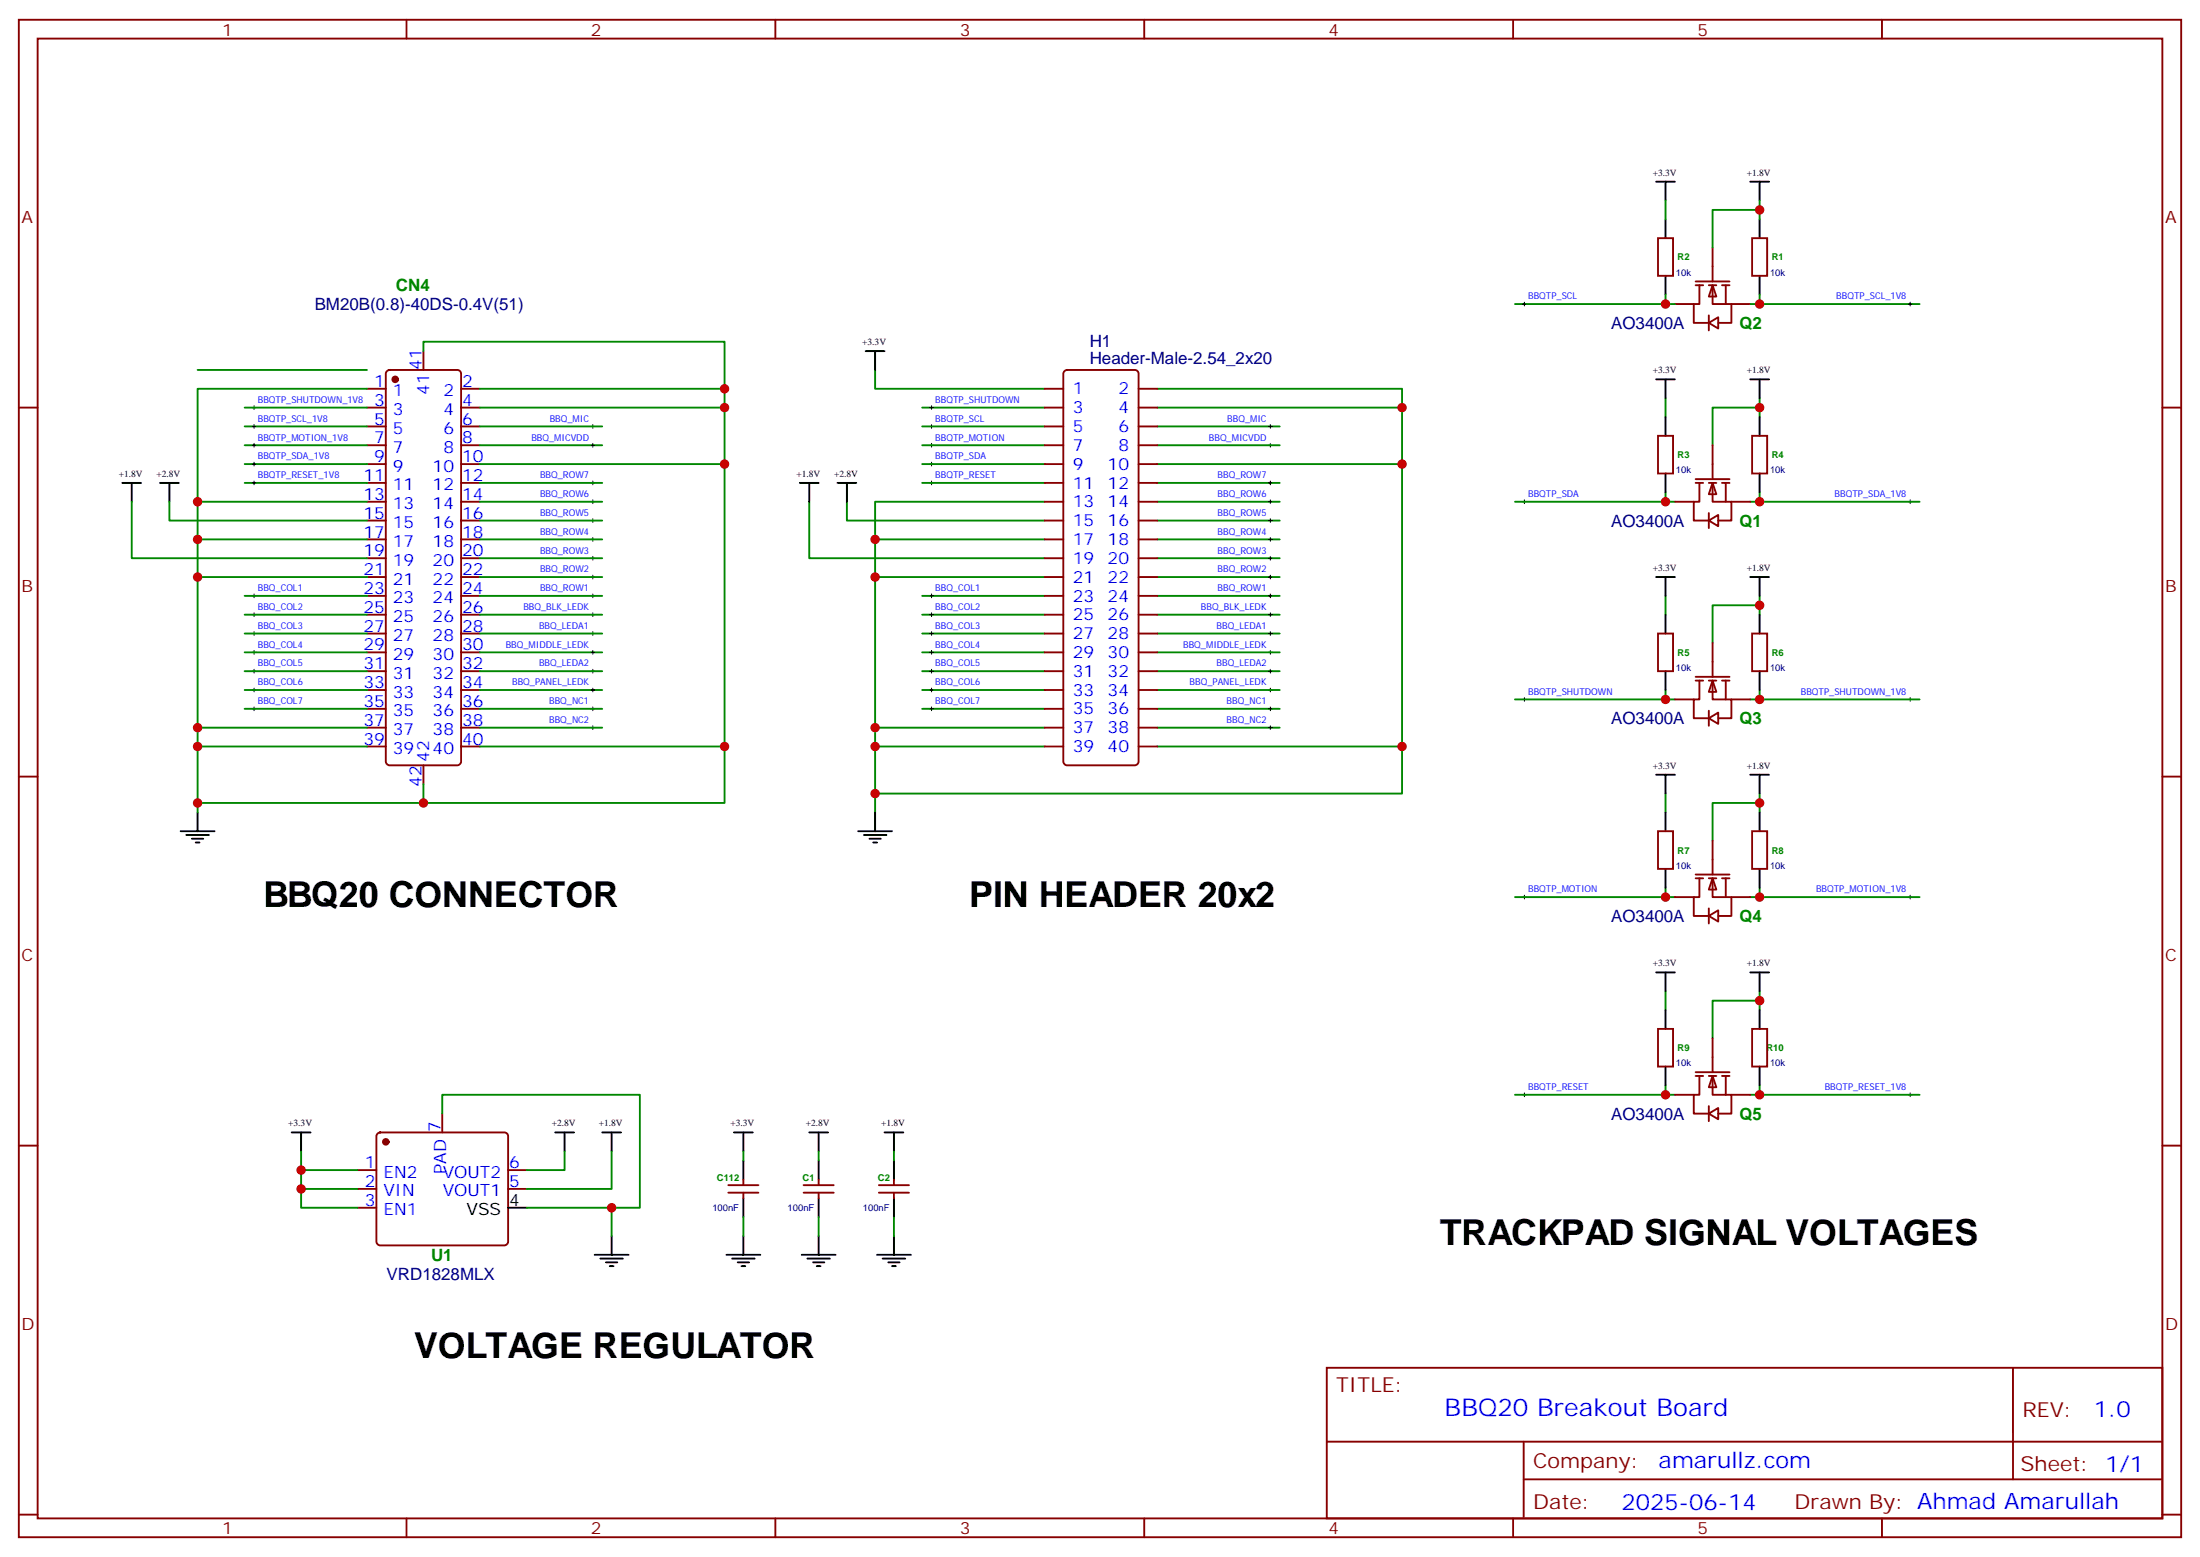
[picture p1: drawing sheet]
<svg xmlns="http://www.w3.org/2000/svg" width="412mm" height="292mm" viewBox="0 0 412 292" stroke-linecap="round" stroke-linejoin="round" font-family="sans-serif">
<g fill="none" stroke="#870000" stroke-width=".35">
<path d="M3.5 3.7h405.4v284.3h-405.4zM7.1 7.2h398.2v277.3h-398.2zM76.2 3.7v3.5M145.3 3.7v3.5M214.5 3.7v3.5M283.6 3.7v3.5M352.8 3.7v3.5M3.5 76.4h3.6M405.3 76.4h3.6M3.5 145.5h3.6M405.3 145.5h3.6M3.5 214.7h3.6"/>
<path d="M405.3 214.7h3.6M248.7 256.3h156.6v28.2h-156.6zM377.3 256.3v20.9M248.7 270.1h156.5M285.6 277.2h119.6M285.6 270.1v14.2M3.5 283.8h3.6M76.2 284.5v3.5M145.3 284.5v3.5M214.5 284.5v3.5M283.6 284.5v3.5M352.8 284.5v3.5"/>
<path d="M405.3 283.8h3.6"/>
</g>
<g fill="#fff" stroke="#870000" stroke-width=".35">
<path d="M321 53.4l.7 2.2h-1.4z"/>
<path d="M320.3 60.5l1.8-1.1v2.2z"/>
</g>
<g fill="none" stroke="#870000" stroke-width=".35">
<path d="M310.8 44.6h2.8v7.1h-2.8zM314 57h3.5M317.9 52.7h6.3M317.9 53.4h1.4M318.6 53.4v3.6h-1.1v3.5h2.8M320.3 59.1v2.8M320.3 53.4h1.4M321 53.4v3.6h3.6v3.5h-2.5M321 46.4v6.3M322.8 53.4h1.4M323.5 53.4v3.6M324.6 57h3.5"/>
<path d="M328.4 44.6h2.9v7.1h-2.9zM310.8 81.7h2.8v7h-2.8zM328.4 81.7h2.9v7h-2.9z"/>
</g>
<g fill="none" stroke="#000" stroke-width=".35">
<path d="M310.4 34h3.6M312.2 34v3.6M328.1 34h3.5M329.8 34v3.6M312.2 41.1v3.5M312.2 51.7v3.5M329.8 41.1v3.5M329.8 51.7v3.5M310.4 71.1h3.6M312.2 71.1v3.5M312.2 78.1v3.6M328.1 71.1h3.5"/>
<path d="M329.8 71.1v3.5M329.8 78.1v3.6M312.2 88.7v3.6M329.8 88.7v3.6"/>
</g>
<g fill="none" stroke="#008700" stroke-width=".35">
<path d="M312.2 37.6v3.5M329.8 39.3h-8.8v7.1M329.8 37.6v3.5M284 57h30M312.2 55.2v1.8M328.1 57h31.7M329.8 55.2v1.8M312.2 74.6v3.5M329.8 76.4h-8.8v7M329.8 74.6v3.5M284 94h30M312.2 92.3v1.7"/>
<path d="M328.1 94h31.7M329.8 92.3v1.7"/>
</g>
<path d="M285.4 57h.7M285.8 56.6v.7M357.7 57h.7M358.1 56.6v.7M285.4 94h.7M285.8 93.7v.7M357.7 94h.7M358.1 93.7v.7" fill="none" stroke="#000" stroke-width=".19"/>
<g fill="#fff" stroke="#870000" stroke-width=".35">
<path d="M321 90.5l.7 2.1h-1.4z"/>
<path d="M320.3 97.5l1.8-1v2.1z"/>
</g>
<g fill="none" stroke="#870000" stroke-width=".35">
<path d="M314 94h3.5M317.9 89.8h6.3M317.9 90.5h1.4M318.6 90.5v3.5h-1.1v3.5h2.8M320.3 96.1v2.9M320.3 90.5h1.4M321 90.5v3.5h3.6v3.5h-2.5M321 83.4v6.4M322.8 90.5h1.4M323.5 90.5v3.5M324.6 94h3.5M310.8 118.7h2.8v7.1h-2.8z"/>
<path d="M328.4 118.7h2.9v7.1h-2.9z"/>
</g>
<path d="M285.4 131.1h.7M285.8 130.7v.7M357.7 131.1h.7M358.1 130.7v.7" fill="none" stroke="#000" stroke-width=".19"/>
<path d="M312.2 111.7v3.5M329.8 113.4h-8.8v7.1M329.8 111.7v3.5M284 131.1h30M312.2 129.3v1.8M328.1 131.1h31.7M329.8 129.3v1.8" fill="none" stroke="#008700" stroke-width=".35"/>
<path d="M310.4 108.1h3.6M312.2 108.1v3.6M312.2 115.2v3.5M328.1 108.1h3.5M329.8 108.1v3.6M329.8 115.2v3.5M312.2 125.8v3.5M329.8 125.8v3.5" fill="none" stroke="#000" stroke-width=".35"/>
<g fill="#fff" stroke="#870000" stroke-width=".35">
<path d="M321 127.5l.7 2.1h-1.4z"/>
<path d="M320.3 134.6l1.8-1.1v2.1z"/>
</g>
<g fill="none" stroke="#870000" stroke-width=".35">
<path d="M314 131.1h3.5M317.9 126.8h6.3M317.9 127.5h1.4M318.6 127.5v3.6h-1.1v3.5h2.8M320.3 133.2v2.8M320.3 127.5h1.4M321 127.5v3.6h3.6v3.5h-2.5M321 120.5v6.3M322.8 127.5h1.4M323.5 127.5v3.6M324.6 131.1h3.5M310.8 155.8h2.8v7h-2.8z"/>
<path d="M328.4 155.8h2.9v7h-2.9z"/>
</g>
<path d="M285.4 168.1h.7M285.8 167.7v.8M357.7 168.1h.7M358.1 167.7v.8" fill="none" stroke="#000" stroke-width=".19"/>
<path d="M312.2 148.7v3.5M329.8 150.5h-8.8v7M329.8 148.7v3.5M284 168.1h30M312.2 166.3v1.8M328.1 168.1h31.7M329.8 166.3v1.8" fill="none" stroke="#008700" stroke-width=".35"/>
<path d="M310.4 145.2h3.6M312.2 145.2v3.5M312.2 152.2v3.6M328.1 145.2h3.5M329.8 145.2v3.5M329.8 152.2v3.6M312.2 162.8v3.5M329.8 162.8v3.5" fill="none" stroke="#000" stroke-width=".35"/>
<g fill="#fff" stroke="#870000" stroke-width=".35">
<path d="M321 164.6l.7 2.1h-1.4z"/>
<path d="M320.3 171.6l1.8-1v2.1z"/>
</g>
<g fill="none" stroke="#870000" stroke-width=".35">
<path d="M321 157.5v6.4M314 168.1h3.5M317.9 163.9h6.3M317.9 164.6h1.4M318.6 164.6v3.5h-1.1v3.5h2.8M320.3 170.2v2.8M320.3 164.6h1.4M321 164.6v3.5h3.6v3.5h-2.5M322.8 164.6h1.4M323.5 164.6v3.5M324.6 168.1h3.5M310.8 192.8h2.8v7h-2.8z"/>
<path d="M328.4 192.8h2.9v7h-2.9z"/>
</g>
<path d="M285.4 205.1h.7M285.8 204.8v.7M357.7 205.1h.7M358.1 204.8v.7" fill="none" stroke="#000" stroke-width=".19"/>
<path d="M312.2 185.7v3.6M329.8 187.5h-8.8v7.1M329.8 185.7v3.6M284 205.1h30M312.2 203.4v1.7M328.1 205.1h31.7M329.8 203.4v1.7" fill="none" stroke="#008700" stroke-width=".35"/>
<path d="M310.4 182.2h3.6M312.2 182.2v3.5M312.2 189.3v3.5M312.2 199.8v3.6M328.1 182.2h3.5M329.8 182.2v3.5M329.8 189.3v3.5M329.8 199.8v3.6" fill="none" stroke="#000" stroke-width=".35"/>
<g fill="#fff" stroke="#870000" stroke-width=".35">
<path d="M321 201.6l.7 2.1h-1.4z"/>
<path d="M320.3 208.7l1.8-1.1v2.1z"/>
</g>
<g fill="none" stroke="#870000" stroke-width=".35">
<path d="M68.8 72.8h3.5M68.8 76.4h3.5M68.8 79.9h3.5M72.6 69.5l.4-.2h12.7a.71 .71 0 0 1 .7 .7v72.7a.76 .76 0 0 1-.7 .7h-12.7a.76 .76 0 0 1-.7-.7v-72.7zM79.4 65.8v3.5M86.4 72.8h3.6M86.4 76.4h3.6M86.4 79.9h3.6M195.8 72.8h3.5M195.8 76.4h3.5M195.8 79.9h3.5M199.6 69.5l.4-.2h12.7a.71 .71 0 0 1 .7 .7v72.7a.76 .76 0 0 1-.7 .7h-12.7a.76 .76 0 0 1-.7-.7v-72.7z"/>
<path d="M213.4 72.8h3.6M213.4 76.4h3.6M213.4 79.9h3.6M68.8 83.4h3.5M68.8 87h3.5M68.8 90.5h3.5M68.8 94h3.5M68.8 97.5h3.5M86.4 83.4h3.6M86.4 87h3.6M86.4 90.5h3.6M86.4 94h3.6"/>
<path d="M86.4 97.5h3.6M195.8 83.4h3.5M195.8 87h3.5M195.8 90.5h3.5M195.8 94h3.5M195.8 97.5h3.5M213.4 83.4h3.6M213.4 87h3.6M213.4 90.5h3.6M213.4 94h3.6M213.4 97.5h3.6M68.8 118.7h3.5"/>
<path d="M68.8 115.2h3.5M68.8 101.1h3.5M68.8 111.7h3.5M68.8 104.6h3.5M68.8 108.1h3.5M86.4 118.7h3.6M86.4 115.2h3.6M86.4 101.1h3.6M86.4 111.7h3.6M86.4 104.6h3.6M86.4 108.1h3.6M195.8 118.7h3.5"/>
<path d="M195.8 115.2h3.5M195.8 101.1h3.5M195.8 111.7h3.5M195.8 104.6h3.5M195.8 108.1h3.5M213.4 118.7h3.6M213.4 115.2h3.6M213.4 101.1h3.6M213.4 111.7h3.6M213.4 104.6h3.6M213.4 108.1h3.6M68.8 139.9h3.5"/>
<path d="M68.8 136.3h3.5M68.8 132.8h3.5M68.8 129.3h3.5M68.8 125.8h3.5M68.8 122.2h3.5M86.4 139.9h3.6M86.4 136.3h3.6M86.4 132.8h3.6M86.4 129.3h3.6M86.4 125.8h3.6M86.4 122.2h3.6M195.8 139.9h3.5"/>
<path d="M195.8 136.3h3.5M195.8 132.8h3.5M195.8 129.3h3.5M195.8 125.8h3.5M195.8 122.2h3.5M213.4 139.9h3.6M213.4 136.3h3.6M213.4 132.8h3.6M213.4 129.3h3.6M213.4 125.8h3.6M213.4 122.2h3.6M79.4 143.4v3.5"/>
<path d="M321 194.6v6.3M67 219.3h3.6M70.8 212.4l.5-.2h23.2a.71 .71 0 0 1 .7 .7v19.8a.76 .76 0 0 1-.7 .7h-23.2a.76 .76 0 0 1-.7-.7v-19.8zM82.9 208.7v3.5M95.2 219.3h3.6M314 205.1h3.5M317.9 200.9h6.3M317.9 201.6h1.4M318.6 201.6v3.5h-1.1v3.6h2.8M320.3 207.3v2.8M320.3 201.6h1.4M321 201.6v3.5h3.6v3.6h-2.5"/>
<path d="M322.8 201.6h1.4M323.5 201.6v3.5M324.6 205.1h3.5M67 222.8h3.6M67 226.3h3.6M95.2 222.8h3.6M136.5 223.5h5.7M136.5 222.1h5.7M139.3 221v1.1M139.3 223.5v1M150.6 223.5h5.7M150.6 222.1h5.7"/>
<path d="M153.5 221v1.1M153.5 223.5v1M164.7 223.5h5.7M164.7 222.1h5.7M167.6 221v1.1M167.6 223.5v1"/>
</g>
<g fill="#870000" stroke="#870000" stroke-width=".35">
<circle cx="72.3" cy="214" r=".53"/>
<circle cx="74.1" cy="71.1" r=".53"/>
</g>
<g fill="none" stroke="#000" stroke-width=".35">
<path d="M162.3 65.8h3.5M164 65.8v3.5M22.9 90.5h3.6M24.7 90.5v3.5M30 90.5h3.5M31.7 90.5v3.5M149.9 90.5h3.6M151.7 90.5v3.5M157 90.5h3.5M158.7 90.5v3.5M33.9 155.8h6.3M34.9 156.5h4.3"/>
<path d="M36 157.2h2.1M36.7 157.9h.7M37 152.2v3.6M160.9 155.8h6.3M161.9 156.5h4.3M163 157.2h2.1M163.7 157.9h.7M164 152.2v3.6M54.7 212.2h3.5M56.4 212.2v3.5M104.1 212.2h3.5M105.8 212.2v3.5"/>
<path d="M112.9 212.2h3.5M114.7 212.2v3.5M137.6 212.2h3.5M139.3 212.2v3.5M139.3 217.5v3.5M151.7 212.2h3.5M153.5 212.2v3.5M153.5 217.5v3.5M165.8 212.2h3.5M167.6 212.2v3.5M167.6 217.5v3.5M95.2 226.3h3.6"/>
<path d="M111.5 235.1h6.3M112.5 235.8h4.3M113.6 236.5h2.1M114.3 237.2h.7M114.7 231.6v3.5M136.2 235.1h6.3M137.2 235.8h4.3M138.3 236.5h2.1M139 237.2h.7M139.3 224.5v3.6M139.3 231.6v3.5M150.3 235.1h6.3"/>
<path d="M151.3 235.8h4.3M152.4 236.5h2.1M153.1 237.2h.7M153.5 224.5v3.6M153.5 231.6v3.5M164.4 235.1h6.3M165.5 235.8h4.2M166.5 236.5h2.1M167.2 237.2h.7M167.6 224.5v3.6M167.6 231.6v3.5"/>
</g>
<g fill="none" stroke="#008700" stroke-width=".35">
<path d="M45.9 76.4h22.9M45.9 79.9h22.9M68.8 72.8h-31.8v21.2h31.8M79.4 65.8v-1.8h56.4v8.8M90 72.8h45.8v67.1M90 76.4h45.8M90 79.9h22.9M164 69.3v3.5h31.8M172.9 76.4h22.9M172.9 79.9h22.9M217 72.8h45.8v75.9h-98.8v-8.8M217 76.4h45.8"/>
<path d="M217 79.9h22.9M24.7 94v10.6h44.1M31.7 94v3.5h37.1M37 94v7.1h31.8M45.9 83.4h22.9M45.9 87h22.9M45.9 90.5h22.9M90 83.4h22.9M90 87h45.8M90 90.5h22.9M90 94h22.9M90 97.5h22.9"/>
<path d="M151.7 94v10.6h44.1M158.7 94v3.5h37.1M172.9 83.4h22.9M172.9 87h22.9M172.9 90.5h22.9M195.8 94h-31.8v7.1h31.8M217 83.4h22.9M217 87h45.8M217 90.5h22.9M217 94h22.9M217 97.5h22.9M37 101.1v7h31.8"/>
<path d="M37 108.1v28.2h31.8M45.9 111.7h22.9M45.9 115.2h22.9M45.9 118.7h22.9M90 111.7h22.9M90 115.2h22.9M90 118.7h22.9M90 101.1h22.9M90 104.6h22.9M90 108.1h22.9M164 108.1v28.2h31.8M164 101.1v7h31.8"/>
<path d="M172.9 111.7h22.9M172.9 115.2h22.9M172.9 118.7h22.9M217 111.7h22.9M217 115.2h22.9M217 118.7h22.9M217 101.1h22.9M217 104.6h22.9M217 108.1h22.9M37 136.3v3.6h31.8M37 139.9v10.6h42.4v-3.6M45.9 122.2h22.9"/>
<path d="M45.9 125.8h22.9M45.9 129.3h22.9M45.9 132.8h22.9M90 139.9h45.8v10.6h-56.4M90 122.2h22.9M90 125.8h22.9M90 129.3h22.9M90 132.8h22.9M90 136.3h22.9M164 136.3v3.6h31.8M172.9 122.2h22.9M172.9 125.8h22.9"/>
<path d="M172.9 129.3h22.9M172.9 132.8h22.9M217 122.2h22.9M217 125.8h22.9M217 129.3h22.9M217 132.8h22.9M217 136.3h22.9M217 139.9h45.8M37 150.5v1.7M164 148.7v3.5M56.4 215.7v10.6h10.6M56.4 219.3h10.6"/>
<path d="M82.9 208.7v-3.6h37v21.2h-5.2M105.8 215.7v3.6h-7M114.7 215.7v7.1h-15.9M139.3 215.7v1.8M153.5 215.7v1.8M167.6 215.7v1.8M56.4 222.8h10.6M98.8 226.3h15.9v5.3M139.3 228.1v3.5M153.5 228.1v3.5M167.6 228.1v3.5"/>
</g>
<g fill="none" stroke="#000" stroke-width=".19">
<path d="M47.3 76.4h.7M47.3 79.9h.7M47.6 76v.7M47.6 79.6v.7M110.8 79.9h.7M111.1 79.6v.7M174.3 76.4h.7M174.3 79.9h.7M174.6 76v.7M174.6 79.6v.7M237.8 79.9h.7M238.1 79.6v.7"/>
<path d="M47.3 83.4h.7M47.3 87h.7M47.3 90.5h.7M47.6 83.1v.7M47.6 86.6v.7M47.6 90.1v.7M110.8 83.4h.7M110.8 90.5h.7M110.8 94h.7M110.8 97.5h.7M111.1 83.1v.7M111.1 90.1v.7"/>
<path d="M111.1 93.7v.7M111.1 97.2v.7M174.3 83.4h.7M174.3 87h.7M174.3 90.5h.7M174.6 83.1v.7M174.6 86.6v.7M174.6 90.1v.7M237.8 83.4h.7M237.8 90.5h.7M237.8 94h.7M237.8 97.5h.7"/>
<path d="M238.1 83.1v.7M238.1 90.1v.7M238.1 93.7v.7M238.1 97.2v.7M47.3 111.7h.7M47.3 115.2h.7M47.3 118.7h.7M47.6 111.3v.7M47.6 114.8v.7M47.6 118.4v.7M110.8 111.7h.7M110.8 115.2h.7"/>
<path d="M110.8 118.7h.7M110.8 101.1h.7M110.8 104.6h.7M110.8 108.1h.7M111.1 100.7v.7M111.1 104.2v.8M111.1 107.8v.7M111.1 111.3v.7M111.1 114.8v.7M111.1 118.4v.7M174.3 111.7h.7M174.3 115.2h.7"/>
<path d="M174.3 118.7h.7M174.6 111.3v.7M174.6 114.8v.7M174.6 118.4v.7M237.8 111.7h.7M237.8 115.2h.7M237.8 118.7h.7M237.8 101.1h.7M237.8 104.6h.7M237.8 108.1h.7M238.1 100.7v.7M238.1 104.2v.8"/>
<path d="M238.1 107.8v.7M238.1 111.3v.7M238.1 114.8v.7M238.1 118.4v.7M47.3 122.2h.7M47.3 125.8h.7M47.3 129.3h.7M47.3 132.8h.7M47.6 121.9v.7M47.6 125.4v.7M47.6 128.9v.7M47.6 132.5v.7"/>
<path d="M110.8 122.2h.7M110.8 125.8h.7M110.8 129.3h.7M110.8 132.8h.7M110.8 136.3h.7M111.1 121.9v.7M111.1 125.4v.7M111.1 128.9v.7M111.1 132.5v.7M111.1 136v.7M174.3 122.2h.7M174.3 125.8h.7"/>
<path d="M174.3 129.3h.7M174.3 132.8h.7M174.6 121.9v.7M174.6 125.4v.7M174.6 128.9v.7M174.6 132.5v.7M237.8 122.2h.7M237.8 125.8h.7M237.8 129.3h.7M237.8 132.8h.7M237.8 136.3h.7M238.1 121.9v.7"/>
<path d="M238.1 125.4v.7M238.1 128.9v.7M238.1 132.5v.7M238.1 136v.7"/>
</g>
<g fill="#c00">
<circle cx="329.8" cy="39.3" r=".88"/>
<circle cx="312.2" cy="57" r=".88"/>
<circle cx="329.8" cy="57" r=".88"/>
<circle cx="329.8" cy="94" r=".88"/>
<circle cx="312.2" cy="94" r=".88"/>
<circle cx="329.8" cy="76.4" r=".88"/>
<circle cx="329.8" cy="131.1" r=".88"/>
<circle cx="312.2" cy="131.1" r=".88"/>
<circle cx="329.8" cy="113.4" r=".88"/>
<circle cx="329.8" cy="168.1" r=".88"/>
<circle cx="312.2" cy="168.1" r=".88"/>
<circle cx="329.8" cy="150.5" r=".88"/>
<circle cx="329.8" cy="205.1" r=".88"/>
<circle cx="312.2" cy="205.1" r=".88"/>
<circle cx="329.8" cy="187.5" r=".88"/>
<circle cx="56.4" cy="222.8" r=".88"/>
<circle cx="56.4" cy="219.3" r=".88"/>
<circle cx="114.7" cy="226.3" r=".88"/>
<circle cx="37" cy="94" r=".88"/>
<circle cx="37" cy="101.1" r=".88"/>
<circle cx="37" cy="108.1" r=".88"/>
<circle cx="37" cy="136.3" r=".88"/>
<circle cx="37" cy="139.9" r=".88"/>
<circle cx="37" cy="150.5" r=".88"/>
<circle cx="79.4" cy="150.5" r=".88"/>
<circle cx="135.8" cy="139.9" r=".88"/>
<circle cx="135.8" cy="76.4" r=".88"/>
<circle cx="135.8" cy="87" r=".88"/>
<circle cx="164" cy="136.3" r=".88"/>
<circle cx="164" cy="108.1" r=".88"/>
<circle cx="164" cy="101.1" r=".88"/>
<circle cx="135.8" cy="72.8" r=".88"/>
<circle cx="164" cy="139.9" r=".88"/>
<circle cx="262.8" cy="87" r=".88"/>
<circle cx="262.8" cy="76.4" r=".88"/>
<circle cx="164" cy="148.7" r=".88"/>
<circle cx="262.8" cy="139.9" r=".88"/>
</g>
<path d="M37 69.3h31.8" fill="none" stroke="#008700" stroke-width=".35"/>
<g font-size="6.7">
<text x="49.4" y="169.9">BBQ20 CONNECTOR</text>
<text x="181.7" y="169.9">PIN HEADER 20x2</text>
<text x="269.9" y="233.4">TRACKPAD SIGNAL VOLTAGES</text>
<text x="77.6" y="254.5">VOLTAGE REGULATOR</text>
</g>
<text font-size="4.6" fill="#00f" x="270.8" y="265.3">BBQ20 Breakout Board</text>
<g font-size="4.2" fill="#00f">
<text x="392.5" y="265.6">1.0</text>
<text x="310.9" y="275.1">amarullz.com</text>
<text x="304" y="282.9">2025-06-14</text>
</g>
<g font-size="3.9" fill="#800">
<text x="250.5" y="260.9">TITLE:</text>
<text x="379.1" y="265.6">REV:</text>
<text x="287.4" y="275.1">Company:</text>
<text x="378.7" y="275.7">Sheet: 1/1</text>
<text x="287.4" y="282.8">Date:</text>
<text x="336.4" y="282.8">Drawn By: Ahmad Amarullah</text>
</g>
<g font-size="3.2" fill="#800">
<text x="41.6" y="6.7">1</text>
<text x="110.8" y="6.7">2</text>
<text x="179.9" y="6.7">3</text>
<text x="249.1" y="6.7">4</text>
<text x="318.2" y="6.7">5</text>
<text x="4.1" y="41.8">A</text>
<text x="405.9" y="41.8">A</text>
<text x="4.1" y="110.9">B</text>
<text x="405.9" y="110.9">B</text>
<text x="4.1" y="180.1">C</text>
<text x="405.9" y="180.1">C</text>
<text x="4.1" y="249.2">D</text>
<text x="405.9" y="249.2">D</text>
<text x="41.6" y="287.5">1</text>
<text x="110.8" y="287.5">2</text>
<text x="179.9" y="287.5">3</text>
<text x="249.1" y="287.5">4</text>
<text x="318.2" y="287.5">5</text>
</g>
<g font-size="3.2" fill="#000080">
<text x="59" y="58.1">BM20B(0.8)-40DS-0.4V(51)</text>
<text x="204.3" y="65">H1</text>
<text x="302" y="61.6">AO3400A</text>
<text x="204.3" y="68.3">Header-Male-2.54_2x20</text>
<text x="302" y="98.7">AO3400A</text>
<text x="302" y="135.7">AO3400A</text>
<text x="302" y="172.8">AO3400A</text>
<text x="302" y="209.8">AO3400A</text>
<text x="72.5" y="239.8">VRD1828MLX</text>
</g>
<g font-size="3.2" fill="#060">
<text x="74.2" y="54.6">CN4</text>
<text x="326" y="61.6">Q2</text>
<text x="326" y="98.7">Q1</text>
<text x="326" y="135.7">Q3</text>
<text x="326" y="172.8">Q4</text>
<text x="326" y="209.8">Q5</text>
<text x="80.8" y="236.4">U1</text>
</g>
<g font-size="3.2" fill="#00f">
<text x="79" y="69.3" transform="rotate(-90 79 69.3)">41</text>
<text x="70.1" y="72.5">1</text>
<text x="70.1" y="76">3</text>
<text x="73.6" y="74.3">1</text>
<text x="73.6" y="77.8">3</text>
<text x="80.4" y="74.1" transform="rotate(-90 80.4 74.1)">41</text>
<text x="83.1" y="77.8">4</text>
<text x="83.1" y="74.3">2</text>
<text x="86.6" y="76">4</text>
<text x="86.6" y="72.5">2</text>
<text x="201.1" y="73.9">1</text>
<text x="201.1" y="77.4">3</text>
<text x="209.6" y="73.9">2</text>
<text x="209.6" y="77.4">4</text>
<text x="70.1" y="79.6">5</text>
<text x="70.1" y="83.1">7</text>
<text x="73.6" y="81.3">5</text>
<text x="83.1" y="81.3">6</text>
<text x="86.6" y="83.1">8</text>
<text x="86.6" y="79.6">6</text>
<text x="201.1" y="81">5</text>
<text x="209.6" y="81">6</text>
<text x="70.1" y="86.6">9</text>
<text x="73.6" y="84.8">7</text>
<text x="73.6" y="88.4">9</text>
<text x="81.1" y="88.4">10</text>
<text x="83.1" y="84.8">8</text>
<text x="86.6" y="86.6">10</text>
<text x="201.1" y="84.5">7</text>
<text x="201.1" y="88">9</text>
<text x="207.6" y="88">10</text>
<text x="209.6" y="84.5">8</text>
<text x="68.1" y="90.1">11</text>
<text x="68.1" y="93.7">13</text>
<text x="73.6" y="91.9">11</text>
<text x="73.6" y="95.4">13</text>
<text x="81.1" y="95.4">14</text>
<text x="81.1" y="91.9">12</text>
<text x="86.6" y="93.7">14</text>
<text x="86.6" y="90.1">12</text>
<text x="201.1" y="91.5">11</text>
<text x="201.1" y="95.1">13</text>
<text x="207.6" y="91.5">12</text>
<text x="207.6" y="95.1">14</text>
<text x="68.1" y="97.2">15</text>
<text x="68.1" y="100.7">17</text>
<text x="73.6" y="99">15</text>
<text x="81.1" y="99">16</text>
<text x="86.6" y="100.7">18</text>
<text x="86.6" y="97.2">16</text>
<text x="201.1" y="98.6">15</text>
<text x="207.6" y="98.6">16</text>
<text x="68.1" y="104.2">19</text>
<text x="68.1" y="107.8">21</text>
<text x="73.6" y="102.5">17</text>
<text x="73.6" y="106">19</text>
<text x="81.1" y="106">20</text>
<text x="81.1" y="102.5">18</text>
<text x="86.6" y="107.8">22</text>
<text x="86.6" y="104.2">20</text>
<text x="201.1" y="102.1">17</text>
<text x="201.1" y="105.7">19</text>
<text x="207.6" y="102.1">18</text>
<text x="207.6" y="105.7">20</text>
<text x="68.1" y="111.3">23</text>
<text x="73.6" y="109.5">21</text>
<text x="73.6" y="113.1">23</text>
<text x="81.1" y="113.1">24</text>
<text x="81.1" y="109.5">22</text>
<text x="86.6" y="111.3">24</text>
<text x="201.1" y="109.2">21</text>
<text x="201.1" y="112.7">23</text>
<text x="207.6" y="109.2">22</text>
<text x="207.6" y="112.7">24</text>
<text x="68.1" y="114.8">25</text>
<text x="68.1" y="118.4">27</text>
<text x="73.6" y="116.6">25</text>
<text x="81.1" y="116.6">26</text>
<text x="86.6" y="118.4">28</text>
<text x="86.6" y="114.8">26</text>
<text x="201.1" y="116.2">25</text>
<text x="201.1" y="119.8">27</text>
<text x="207.6" y="116.2">26</text>
<text x="207.6" y="119.8">28</text>
<text x="68.1" y="121.9">29</text>
<text x="68.1" y="125.4">31</text>
<text x="73.6" y="120.1">27</text>
<text x="73.6" y="123.6">29</text>
<text x="81.1" y="123.6">30</text>
<text x="81.1" y="120.1">28</text>
<text x="86.6" y="125.4">32</text>
<text x="86.6" y="121.9">30</text>
<text x="201.1" y="123.3">29</text>
<text x="207.6" y="123.3">30</text>
<text x="68.1" y="128.9">33</text>
<text x="73.6" y="127.2">31</text>
<text x="73.6" y="130.7">33</text>
<text x="81.1" y="130.7">34</text>
<text x="81.1" y="127.2">32</text>
<text x="86.6" y="128.9">34</text>
<text x="201.1" y="126.8">31</text>
<text x="201.1" y="130.4">33</text>
<text x="207.6" y="126.8">32</text>
<text x="207.6" y="130.4">34</text>
<text x="68.1" y="132.5">35</text>
<text x="68.1" y="136">37</text>
<text x="73.6" y="134.2">35</text>
<text x="73.6" y="137.8">37</text>
<text x="81.1" y="137.8">38</text>
<text x="81.1" y="134.2">36</text>
<text x="86.6" y="136">38</text>
<text x="86.6" y="132.5">36</text>
<text x="201.1" y="133.9">35</text>
<text x="201.1" y="137.4">37</text>
<text x="207.6" y="133.9">36</text>
<text x="207.6" y="137.4">38</text>
<text x="68.1" y="139.5">39</text>
<text x="73.6" y="141.3">39</text>
<text x="80.4" y="142.7" transform="rotate(-90 80.4 142.7)">42</text>
<text x="81.1" y="141.3">40</text>
<text x="86.6" y="139.5">40</text>
<text x="201.1" y="140.9">39</text>
<text x="207.6" y="140.9">40</text>
<text x="79" y="147.4" transform="rotate(-90 79 147.4)">42</text>
<text x="82.5" y="212" transform="rotate(-90 82.5 212)">7</text>
<text x="68.4" y="218.9">1</text>
<text x="71.9" y="220.7">EN2</text>
<text x="83" y="220.7">VOUT2</text>
<text x="83.6" y="220" transform="rotate(-90 83.6 220)">PAD</text>
<text x="95.4" y="218.9">6</text>
<text x="68.4" y="222.4">2</text>
<text x="68.4" y="226">3</text>
<text x="71.9" y="224.2">VIN</text>
<text x="71.9" y="227.7">EN1</text>
<text x="83" y="224.2">VOUT1</text>
<text x="95.4" y="222.4">5</text>
</g>
<g font-size="3.2">
<text x="87.4" y="227.7">VSS</text>
<text x="95.4" y="226">4</text>
</g>
<g font-size="1.8">
<text x="309.8" y="32.9">+3.3V</text>
<text x="327.4" y="32.9">+1.8V</text>
<text x="161.6" y="64.7">+3.3V</text>
<text x="309.8" y="70">+3.3V</text>
<text x="327.4" y="70">+1.8V</text>
<text x="22.3" y="89.4">+1.8V</text>
<text x="29.3" y="89.4">+2.8V</text>
<text x="149.3" y="89.4">+1.8V</text>
<text x="156.3" y="89.4">+2.8V</text>
<text x="309.8" y="107">+3.3V</text>
<text x="327.4" y="107">+1.8V</text>
<text x="309.8" y="144.1">+3.3V</text>
<text x="327.4" y="144.1">+1.8V</text>
<text x="309.8" y="181.1">+3.3V</text>
<text x="327.4" y="181.1">+1.8V</text>
<text x="54" y="211.1">+3.3V</text>
<text x="103.4" y="211.1">+2.8V</text>
<text x="112.3" y="211.1">+1.8V</text>
<text x="136.9" y="211.1">+3.3V</text>
<text x="151.1" y="211.1">+2.8V</text>
<text x="165.2" y="211.1">+1.8V</text>
</g>
<g font-size="1.8" fill="#000080">
<text x="314.2" y="51.6">10k</text>
<text x="331.8" y="51.6">10k</text>
<text x="314.2" y="88.7">10k</text>
<text x="331.8" y="88.7">10k</text>
<text x="314.2" y="125.7">10k</text>
<text x="331.8" y="125.7">10k</text>
<text x="314.2" y="162.8">10k</text>
<text x="331.8" y="162.8">10k</text>
<text x="314.2" y="199.8">10k</text>
<text x="331.8" y="199.8">10k</text>
<text x="133.5" y="227">100nF</text>
<text x="147.6" y="227">100nF</text>
<text x="161.8" y="227">100nF</text>
</g>
<g font-size="1.8" fill="#060">
<text x="314.5" y="48.8">R2</text>
<text x="332.1" y="48.8">R1</text>
<text x="314.5" y="85.8">R3</text>
<text x="332.1" y="85.8">R4</text>
<text x="314.5" y="122.9">R5</text>
<text x="332.1" y="122.9">R6</text>
<text x="314.5" y="159.9">R7</text>
<text x="332.1" y="159.9">R8</text>
<text x="314.5" y="197">R9</text>
<text x="331.1" y="197">R10</text>
<text x="134.4" y="221.3">C112</text>
<text x="150.5" y="221.3">C1</text>
<text x="164.6" y="221.3">C2</text>
</g>
<g font-size="1.8" fill="#00f">
<text x="286.5" y="56.1">BBQTP_SCL</text>
<text x="344.2" y="56.1">BBQTP_SCL_1V8</text>
<text x="48.3" y="75.5">BBQTP_SHUTDOWN_1V8</text>
<text x="175.3" y="75.5">BBQTP_SHUTDOWN</text>
<text x="48.3" y="79">BBQTP_SCL_1V8</text>
<text x="48.3" y="82.6">BBQTP_MOTION_1V8</text>
<text x="99.6" y="82.6">BBQ_MICVDD</text>
<text x="103.1" y="79">BBQ_MIC</text>
<text x="175.3" y="82.6">BBQTP_MOTION</text>
<text x="175.3" y="79">BBQTP_SCL</text>
<text x="226.6" y="82.6">BBQ_MICVDD</text>
<text x="230.1" y="79">BBQ_MIC</text>
<text x="48.3" y="86.1">BBQTP_SDA_1V8</text>
<text x="48.3" y="89.6">BBQTP_RESET_1V8</text>
<text x="101.2" y="89.6">BBQ_ROW7</text>
<text x="175.3" y="89.6">BBQTP_RESET</text>
<text x="175.3" y="86.1">BBQTP_SDA</text>
<text x="228.2" y="89.6">BBQ_ROW7</text>
<text x="101.2" y="93.1">BBQ_ROW6</text>
<text x="228.2" y="93.1">BBQ_ROW6</text>
<text x="286.5" y="93.1">BBQTP_SDA</text>
<text x="343.9" y="93.1">BBQTP_SDA_1V8</text>
<text x="101.2" y="96.7">BBQ_ROW5</text>
<text x="101.2" y="100.2">BBQ_ROW4</text>
<text x="228.2" y="100.2">BBQ_ROW4</text>
<text x="228.2" y="96.7">BBQ_ROW5</text>
<text x="101.2" y="103.7">BBQ_ROW3</text>
<text x="101.2" y="107.2">BBQ_ROW2</text>
<text x="228.2" y="107.2">BBQ_ROW2</text>
<text x="228.2" y="103.7">BBQ_ROW3</text>
<text x="48.3" y="110.8">BBQ_COL1</text>
<text x="101.2" y="110.8">BBQ_ROW1</text>
<text x="175.3" y="110.8">BBQ_COL1</text>
<text x="228.2" y="110.8">BBQ_ROW1</text>
<text x="48.3" y="114.3">BBQ_COL2</text>
<text x="48.3" y="117.8">BBQ_COL3</text>
<text x="98.1" y="114.3">BBQ_BLK_LEDK</text>
<text x="101.1" y="117.8">BBQ_LEDA1</text>
<text x="175.3" y="117.8">BBQ_COL3</text>
<text x="175.3" y="114.3">BBQ_COL2</text>
<text x="225.1" y="114.3">BBQ_BLK_LEDK</text>
<text x="228.1" y="117.8">BBQ_LEDA1</text>
<text x="48.3" y="121.4">BBQ_COL4</text>
<text x="48.3" y="124.9">BBQ_COL5</text>
<text x="94.8" y="121.4">BBQ_MIDDLE_LEDK</text>
<text x="101.1" y="124.9">BBQ_LEDA2</text>
<text x="175.3" y="124.9">BBQ_COL5</text>
<text x="175.3" y="121.4">BBQ_COL4</text>
<text x="221.8" y="121.4">BBQ_MIDDLE_LEDK</text>
<text x="228.1" y="124.9">BBQ_LEDA2</text>
<text x="48.3" y="128.4">BBQ_COL6</text>
<text x="48.3" y="131.9">BBQ_COL7</text>
<text x="96" y="128.4">BBQ_PANEL_LEDK</text>
<text x="102.9" y="131.9">BBQ_NC1</text>
<text x="175.3" y="131.9">BBQ_COL7</text>
<text x="175.3" y="128.4">BBQ_COL6</text>
<text x="223" y="128.4">BBQ_PANEL_LEDK</text>
<text x="229.9" y="131.9">BBQ_NC1</text>
<text x="286.5" y="130.2">BBQTP_SHUTDOWN</text>
<text x="337.6" y="130.2">BBQTP_SHUTDOWN_1V8</text>
<text x="102.9" y="135.5">BBQ_NC2</text>
<text x="229.9" y="135.5">BBQ_NC2</text>
<text x="286.5" y="167.2">BBQTP_MOTION</text>
<text x="340.4" y="167.2">BBQTP_MOTION_1V8</text>
<text x="286.5" y="204.3">BBQTP_RESET</text>
<text x="342.1" y="204.3">BBQTP_RESET_1V8</text>
</g>
</svg>
